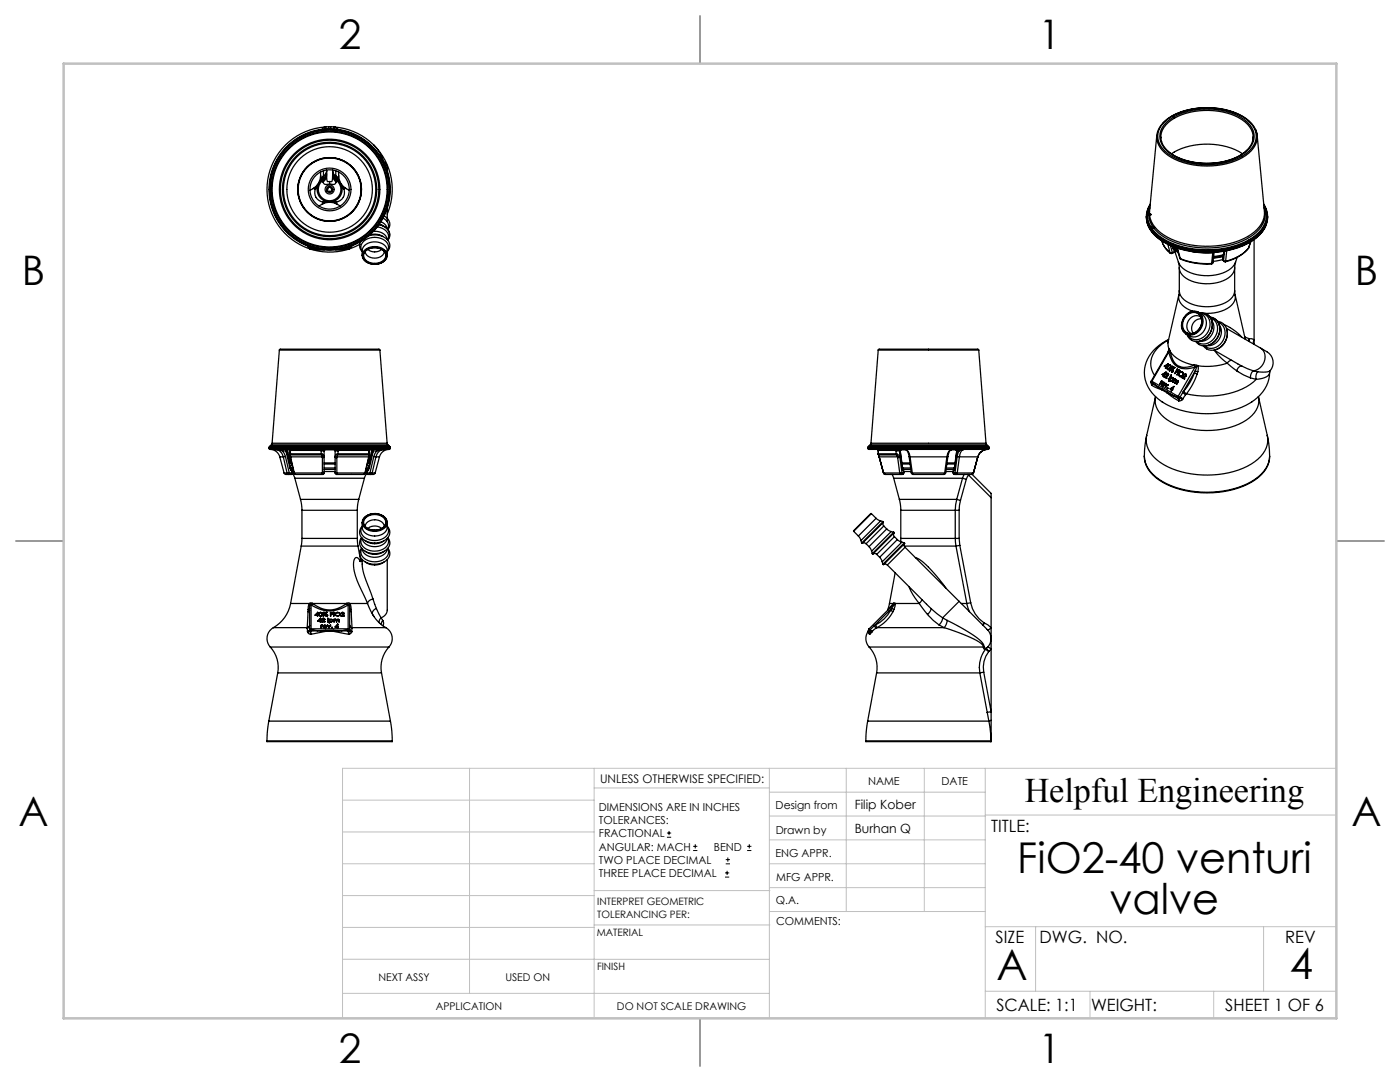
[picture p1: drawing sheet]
<svg xmlns="http://www.w3.org/2000/svg" width="279mm" height="216mm" viewBox="0 0 279 216" stroke-linecap="round" stroke-linejoin="round" font-family="sans-serif">
<g fill="none" stroke="#000" stroke-width=".2">
<path d="M133.1 167.1h.8M133.1 166.2h.8M133.5 165.8v.8M138.3 169.7h.9M138.3 168.9h.9M138.8 168.5v.8M144.7 175h.8M144.7 174.2h.8M144.8 172.4h.9M144.8 171.5h.9M145.1 173.8v.8M145.3 171.1v.8"/>
<path d="M149.1 169.7h.9M149.1 168.9h.9M149.5 168.5v.8"/>
</g>
<g fill="none" stroke="#000" stroke-width=".25">
<path d="M139.7 3.2v9.5M62.9 37.8a1.96 1.96 0 0 0 1.5 2.5M63.1 37.3l-1.2 .7M63.1 37.3l-.2 .5M63.4 37.1l-.3 .2M63.4 37.2l-.5 .6M64 34.3a3.3 3.3 0 0 1-1.5 3.3M64 35l.1 .7M64.1 35.7l-.1 .4M64.1 35.7l-.2 .5M64.3 35.3l-.3 .7M64.3 35.3l-.2 .4"/>
<path d="M64.3 35.8l.1 .2M64.3 35.8a2.5 2.5 0 0 0-.4 3.7 2.5 2.5 0 0 0 3.7 0 2.5 2.5 0 0 0-.4-3.7M64.4 36a2.25 2.25 0 0 0-.3 3.3 2.25 2.25 0 0 0 3.3 0 2.25 2.25 0 0 0-.2-3.3M64.4 36l.1 .3M64.5 36.3a1.02 1.02 0 0 0 1.3 .4M64.6 35.1l-.3 .7M64.6 34.1v1M64.6 35.1l-.3 .2M64.8 25.3a12.5 12.5 0 0 0-11.4 11 12.5 12.5 0 0 0 8.5 13.4M64.8 25.3l-.5 .5M65 25.3h.6M65 25.3l-.3 .4"/>
<path d="M65 25.3h-.2M65 25.3v.4M65.2 34.9a1.86 1.86 0 0 1-.7 1.4M65.2 34.9l.1 1.3h.5M65.2 34.5a1.87 1.87 0 0 1-.8 1.5M65.2 34.1a2 2 0 0 1-.9 1.7M65.2 34.1a1.27 1.27 0 0 1-.6 1M65.2 33.9v1M65.2 38.1h.1M65.3 38.1h1M65.3 38.1h.1M65.6 25.3h.4"/>
<path d="M65.6 25.3v.4M65.7 37.2h.1M65.8 36.2v.5M65.8 37.2l.5 .9M65.8 37.2l-.5 .9M65.8 37.2h.1M66 25.3h.6M66 25.3v.4M66.3 38.1h.1M66.4 34.9a1.86 1.86 0 0 0 .7 1.4M66.4 34.9l-.1 1.3h-.5M66.4 34.5a1.87 1.87 0 0 0 .8 1.5"/>
<path d="M66.4 34.1a2 2 0 0 0 .8 1.7M66.4 34.1a1.27 1.27 0 0 0 .6 1M66.4 33.9v1M66.6 25.3h.2M66.6 25.3l.2 .5M66.6 25.3v.4M66.8 25.3l.4 .2 .2 .3M66.8 25.4a12.5 12.5 0 0 1 7.8 3.6M67 35.1l.2 .7M67 34.1v1M67 35.1l.3 .2M67.1 36.3a1.02 1.02 0 0 1-1.3 .4"/>
<path d="M67.2 36l-.1 .3M67.2 35.8v.2M67.3 35.3l.2 .7M67.3 35.3l.2 .4M67.3 25.8h.1M67.5 35.7l.1 .4M67.5 35.7l.2 .5M67.6 35l-.1 .7M67.6 34.3a3.3 3.3 0 0 0 1.5 3.3M68.2 37l.3 .3M68.2 37.1l.3 .2M68.2 37.2l.5 .6"/>
<path d="M68.5 37.3l1.2 .7M68.5 37.3l.2 .5M68.7 37.8a1.96 1.96 0 0 1-1.5 2.5M74.6 29a12.5 12.5 0 0 1 2.7 13.7M74.6 29a7 7 0 0 1 1.9 3.2l.5 .4a1.8 1.8 0 0 1 .3 1.4M230.9 27l-1.5 15.2a5.1 5.1 0 0 0 2.8 4.7 17.6 17.6 0 0 0 17.5-.1 5.2 5.2 0 0 0 2.6-4.6l-1.4-15.2M230.9 27a4.7 4.7 0 0 0 2.9 4.4 15.5 15.5 0 0 0 14.8-.4 4.5 4.5 0 0 0 2.3-4M231.7 27.4a5.4 5.4 0 0 0 3.9 4.2 14.2 14.2 0 0 0 12.7-1.2 3.9 3.9 0 0 0 1.8-3M231.7 27.4a4.6 4.6 0 0 1 2.7-3.8 14.2 14.2 0 0 1 13.5 .3 4.4 4.4 0 0 1 2.2 3.5M231.7 27.4v.1M232.1 24.5l-.1 .1a4.2 4.2 0 0 0-1.1 2.4M232.1 24.5a11.5 11.5 0 0 1 8.2-3 12.1 12.1 0 0 1 9.5 3.2l.8 1.1 .3 1.2"/>
<path d="M232.4 24.3a13.5 13.5 0 0 1 10.5-2.7 10.5 10.5 0 0 1 7 3.3 3.9 3.9 0 0 1-1.3 5.8 14.9 14.9 0 0 1-15.5 0 3.9 3.9 0 0 1-.7-6.4zM232.8 24.4a12.9 12.9 0 0 1 10-2.5 10 10 0 0 1 6.7 3.1 3.7 3.7 0 0 1-1.2 5.5 14.2 14.2 0 0 1-14.8 0 3.7 3.7 0 0 1-.7-6.1zM248 30.7a14 14 0 0 0-14.2 0M250.1 27.4v.4M250.6 26l.3 1M61.4 49.1v.1M61.4 49.2l.4 .3M61.6 49.2l.2 .3M61.8 49.5l.3 .3M61.8 49.2v.3M61.8 49.5l.3 .2M61.8 49.5h.1"/>
<path d="M62.1 49.8h.6M62.1 49.7v.1M62.1 49.3v.4M62.1 49.8h.7M62.1 49.7h1.2M62.1 49.8h.1M62.2 49.8a12.5 12.5 0 0 0 7.1 0M63.2 49.8h1.6M63.8 49.8h-.4h.6h-1.2M64.3 40.8a3 3 0 0 1 3 0M64.3 40.7l-.6 .4M64.4 40.3h.4"/>
<path d="M64.8 40.3l-.5 .4M65.1 40.2l-.7 .1M65.2 40.2l-.4 .1M65.3 40.2l-.5 .1M66.3 40.3h.4M66.4 40.2l.3 .1M66.4 40.2h.1M66.5 40.2l.7 .1M66.7 40.3l.6 .4M67.2 40.3h-.5M67.3 40.7l.6 .4M67.6 49.8h1.2"/>
<path d="M67.8 46.8h.1M68.2 49.8h-.5M68.2 49.7h1.3M68.4 49.8h-1.5M69.5 49.7v.1M69.5 49.3v.4M69.5 49.8h-.7M69.5 49.8h.1M69.5 49.8h-.6M69.8 49.5l-.3 .3M69.8 49.5l-.3 .2M69.8 49.2v.3"/>
<path d="M69.8 49.4v.1M69.8 49.4h.1M69.9 49.2l-.1 .3M70 49.2l-.2 .3M70.2 49.2l-.4 .3M70.2 49.2l-.4 .2M70.2 49.1v.1M71.8 48.7l-2.1 1M72 48.2l-.2 .5v.6l.5 .9M72.3 51a2.55 2.55 0 0 0 3.5 1.6l1-.6 .4-.5 .1-.5M72.3 51a2.47 2.47 0 0 1 3.3-1.7 1.9 1.9 0 0 1 1.7 1.7M72.3 51a2.36 2.36 0 0 1 3.1-2.7 2.1 2.1 0 0 1 1.9 2.7"/>
<path d="M72.3 50.2a1.71 1.71 0 0 1 1.2-2.6 2.97 2.97 0 0 1 4 1.6l-.2 1M72.8 50.1a2.8 2.8 0 0 1 4.3 .6 2.02 2.02 0 0 1-2.3 2 2.14 2.14 0 0 1-2.4-1.7zM72.8 50.1a2.7 2.7 0 0 1 4.3 .6 1.72 1.72 0 0 1-1.9 1.9 2.26 2.26 0 0 1-2.7-1.6zM72.9 50.2a2.09 2.09 0 0 0 3.5 .7l.3-.7M73 50a2.49 2.49 0 0 1 4 .8 2.03 2.03 0 0 1-2.6 1.7 1.61 1.61 0 0 1-1.7-1.9zM73.4 49.8a2.15 2.15 0 0 0 2.8 0M73.6 47a3.3 3.3 0 0 1 4.2 1.7v.6l-.5 .9M73.8 46.9l1.2-.2 1.4 .5M74.5 46.1a2.4 2.4 0 0 1 2.8 1.7M75.3 45.3a2.02 2.02 0 0 1 2.1 2.6M75.6 44.8a2.18 2.18 0 0 1 2.1 2.7l-.3 .4M75.7 44.8a2 2 0 0 1 1.7 2.9l-.1 .1"/>
<path d="M75.7 44.7l.7 .4M76 44.3l.9 .6 .4 .8M76.4 43.5a1.69 1.69 0 0 1 1 2.3M76.7 43.1a1.75 1.75 0 0 1 .7 2.7M77.3 41.6v2.6M228.8 43.2a4.4 4.4 0 0 1 .8-2.5 4.6 4.6 0 0 0 1.1 6 16.2 16.2 0 0 0 12.1 3.2 13.4 13.4 0 0 0 9-4 4.3 4.3 0 0 0 .4-5.1 4.3 4.3 0 0 1 .8 2.4M228.8 43.2a5.2 5.2 0 0 0 2.5 4.4 18.2 18.2 0 0 0 14.6 2.1 9.5 9.5 0 0 0 6.8-4.9l.3-1.6M228.8 43.2a6.2 6.2 0 0 0 3.9 5.2 18.7 18.7 0 0 0 17.5-.7 5.6 5.6 0 0 0 2.8-4.5M229 44.5a7.7 7.7 0 0 0 5 4.7 18.9 18.9 0 0 0 15.9-1.1 7 7 0 0 0 2.7-3M229.3 42.6v.2M229.3 42.8h.3M229.3 42.8v.1"/>
<path d="M229.5 41.4a4.8 4.8 0 0 0 2.3 5.5 17.7 17.7 0 0 0 17.7 .4 5.4 5.4 0 0 0 3-5.1l-.2-.8M229.5 40.9a4.5 4.5 0 0 0 1.3 5.7 16 16 0 0 0 11.9 3.2 13.3 13.3 0 0 0 9-4 4.3 4.3 0 0 0 .5-4.9M229.6 42.6v.2M229.6 42.8l.2 .1M229.7 45.3v.1M229.7 45.4l.5 .1M229.7 45.2v.2M230.2 45.3v.2M230.5 45.3l-.3 .2M231.9 48.1l.5 1.1 1.1 1.2M232.1 48.7l.5 .8 .9 1M233.1 48.7l.4 1.7"/>
<path d="M233.5 50.4l.1 .1M233.6 50.5h.4M233.6 49l.4 1.4M234 50.4h.1M234 50.4h-.5M234 49.2l.1 .4M234 50.4v.1M234.1 49.6l.2 .3M234.1 49.2l.1 .3M234.2 49.4l-.1 .2M234.2 49.5l.8 .5M234.2 49.5l.1 .4"/>
<path d="M234.2 49.5h.1M234.3 49.9l.2 .1M234.3 49.3l.7 .5M234.3 50.3l-.3 .2M234.4 50.2l-.1 .1M234.4 50.2l-.4 .2M234.5 49.6v.4M234.5 49.6h.1M234.5 50.2l.7 2.1M234.5 50.1l-.1 .1M234.5 50v.1M234.6 50l-.3 .3"/>
<path d="M234.6 50l-.1 .1M234.6 49.9l.5 .6M234.6 49.8v.2M234.7 49.9l.3 .1M234.9 49.5l.5 2M235 49.5l.6 2.1M235.2 52.3l.2 1.1M235.2 52.3a5.1 5.1 0 0 0 4.5 2.6 7.8 7.8 0 0 0 6.3-1.7l.6-.9M235.3 58.8l-2.2 9.4 .1 1 .1 .5M235.3 58.8a2.88 2.88 0 0 0 2.1 3.1l.6 .2M235.4 58l-.1 .8M235.4 53.4a3.2 3.2 0 0 0 2.4 2.7 8.2 8.2 0 0 0 7.8-1 2.3 2.3 0 0 0 .8-1.7"/>
<path d="M235.4 58a3.2 3.2 0 0 0 2.4 2.7 8.2 8.2 0 0 0 7.8-1 2.3 2.3 0 0 0 .8-1.7M235.4 53.4v4.6M235.4 51.5l.2 .2M235.4 51.5l.2 .1M235.6 51.6a14.4 14.4 0 0 0 6.2 1M235.6 51.6v.1M235.6 51.7a14.1 14.1 0 0 0 6.2 1M238 50.2l2.2 .3 1.8-.1M241.8 52.6v.1M242 50.5l.3-.2-.2 2.1M242 50.5l-.2 2.1M242 50.4v.1"/>
<path d="M242.1 52.4l-.3 .3M242.1 52.4l-.3 .2M242.2 50.4h-.2M244 51.4v.1M244 51.5h.1M244 51.5v.3M244 51.4h.1M244 51.5v.2M244 51.7v.1M244 51.7l.2 .3M244 51.8l-1.9 .4M244 51.8l.2 .3"/>
<path d="M244.1 51.4h-.1M244.1 51.2l-1.9 .3M244.1 51.1l-.1 .3M244.1 51.1v.3M244.1 51.1l-1.9 .3M244.1 51.1h.1M244.2 52v.1M244.2 50.8l-2 .4M244.2 52.1l.3 .1M244.2 52h.1M244.2 52l.4 .1M244.3 50.1l-.2 1"/>
<path d="M244.4 50.1l-.2 1.9M244.6 52.1l-.1 .1M244.8 50l-.2 2.1M246.4 53.4v4.6M246.4 58l.1 .8M246.5 58.8a2.86 2.86 0 0 1-2.1 3.1l-2 .5-1.8 .1M246.5 58.8l2 8.9M246.6 52.3l-.2 1.1M246.9 51.3l-.3 1M249.1 49.6a8.5 8.5 0 0 1-4.6 2.6M249.1 49.6h.1M249.2 49.5a8.4 8.4 0 0 1-4.6 2.6"/>
<path d="M249.2 49.5l-.1 .1M249.2 49.5h.1M249.6 48.3l-.4 1.2M250.3 47.8v20.9M55.8 69.9l.2-.2h19.6l.2 .2M55.8 69.9h20M55.8 69.9l-1.5 18.5M75.8 69.9l1.5 18.5M175.3 69.9l.2-.2h19.6l.2 .2M175.3 69.9h20M175.3 69.9l-1.5 18.5M195.3 69.9l1.5 18.5"/>
<path d="M229.7 76.1l.1 .2M229.7 76.1l.1 .3M229.7 76.3l.2 .6M229.8 76l.1 .1M229.8 76l-.1 .1M229.8 76.4v.1M229.8 76.3v.2M229.8 76.3l.9 .7M229.8 76.5l.1 .4M229.8 76.5l.9 .5M229.9 76.1l-.1 .2M229.9 76.1l5.2 3"/>
<path d="M229.9 76.9l1.9 .9M230.7 77l1.2 .6M230.7 77l1.1 .8M231.8 76.1v-.1l-.4 .6 .5-.4M231.8 76.1l.2 .1M231.8 76.1l.1 .1M231.8 76.2h.1M231.8 77.8l1.1 .6M231.9 77.6l-.1 .2M231.9 77.6l1.1 .6M231.9 76.5a.27 .27 0 0 0 0 .4 .27 .27 0 0 0 .4 0h-.3M231.9 76.2h.1"/>
<path d="M231.9 76.8l.2 .2M232 76.2h.1M232 76.5v-.1a.26 .26 0 0 1 .4 0 .26 .26 0 0 1 .1 .3zM232 76.9l.2 .1M232 76.1l-.1 .1M232 76.5h-.1M232.1 76.3h.3l.1 .3M232.1 76.3l-.2 .2M232.1 76.3h.3M232.1 74.7l-.1 .1M232.2 74.9v.3l.1-.2M232.3 76.4l.2 .1"/>
<path d="M232.4 74.9l.3-.6-.8 .4 .4 .3M232.5 76.6l-.1 .2-.4-.3v.4M232.5 74.5l-.4 .2 .3 .2-.1 .1M232.5 74.5l-.2 .3M232.5 74.5h.1M232.5 73l.4 .2-.1 .1M232.6 77.3h.1M232.6 73.1h-.1M232.6 74.4l-.1 .1M232.7 77.1l.5-.3-.6 .5M232.7 77.1v-.6l-.1 .8M232.7 77.1v.1"/>
<path d="M232.7 73.3l-.1 .2 .2-.2M232.7 73.3h.1M232.8 75l-.5 .2 .5 .3-.3-.3M232.8 75l.1 .1M232.9 78.4l2.3 1.6M232.9 78.4l1.2 .5M232.9 77.4l.2 .1M232.9 77.4l.1 .1M233 78.2l-.1 .2M233 78.2l1.1 .7M233 73.6l.1 .2M233 72.8l-.3 .4"/>
<path d="M233 73.1l-.1 .4 .1 .2h.3l.2-.3M233 73.1l.3-.2 .2-.1 .1 .3-.1 .3M233 73.1l.1 .1M233 77.5h.1M233.1 74.6l-.3 .1a.24 .24 0 0 1 .3-.2 .24 .24 0 0 1 .1 .4M233.1 74.6v.3M233.1 74.6l.1 .1M233.1 73.6l.1 .1M233.1 72.8l-.6 .2M233.1 74.5l-.1 .1M233.1 77.5h-.1M233.1 73.2v.4"/>
<path d="M233.1 74.9l-.3 .1M233.1 74.9h.1M233.1 72.6l-.7 .5 .3 .2M233.1 72.6h.1M233.1 72.6l-.3 .6M233.2 68l-.2 .4M233.2 74.9l-.8 .4M233.2 67.8a5.9 5.9 0 0 0-3.5 4.8 4.2 4.2 0 0 0 .7 2.3M233.2 67.7a7.5 7.5 0 0 0-4.8 7.4 7.4 7.4 0 0 0 3.7 5.2M233.2 70l-3.4 6M233.3 70.2v.1M233.3 70.2l-3.4 5.9"/>
<path d="M233.3 70v.2M233.3 70h-.1M233.3 70.3a3.5 3.5 0 0 0 3.9 3.2l1.2-.2M233.3 73.6h-.2M233.3 73.6h.1M233.3 69.7l-.2 .6M233.3 69.7l.2 .3M233.3 69.7v.3M233.3 69.7h.1M233.4 73.4l-.1 .2M233.4 73.4h.1M233.5 72.9l-.4 .3"/>
<path d="M233.5 72.9l-.1 .5M233.5 72.9l.1 .1M233.5 70l-.2 .2M233.5 70v.1M233.5 70.1a7.2 7.2 0 0 0 4.8 2.8M233.5 70.1l-.2 .2M233.5 70.1a3.3 3.3 0 0 0 2.4 3.2l1.1-.1 1.3-.3M233.5 75.8a.31 .31 0 0 0 .3 .3 .31 .31 0 0 0 .3-.3M233.5 75.8l.3 .3M233.6 75.7v.1M233.6 72.9h-.2M233.7 77.6l.3 .3-.5-.3 .8-.5-.3 .6"/>
<path d="M233.7 74.8l-.4 1zM233.7 75.9l.2 .1M233.7 73.2a.19 .19 0 0 0 .1 .3 .19 .19 0 0 0 .2-.1M233.7 73.2h.1M233.8 75.4a.31 .31 0 0 1 .3 .1 .31 .31 0 0 1 0 .3M233.8 75.4h.3M233.8 75.4v-.2l-.5 .9 .2-.3M233.8 73.4v.1M233.8 73.2v.2M233.8 75.4v.1M233.8 73.4l.1 .1M233.8 73.9a.19 .19 0 0 1 .3-.1 .19 .19 0 0 1 0 .3"/>
<path d="M233.8 73.9v.1a.19 .19 0 0 0 .1 .2 .19 .19 0 0 0 .2-.1M233.8 73.9l.1 .1M233.8 77.8l-.1 .2 .2-.2M233.9 74.1v.1M233.9 74v.1M233.9 74.1l.1 .1M234 73.2v.2M234 73.2h-.2M234 73.2l.1 .1M234 73.4h-.2M234 73.4h.1M234 75.4l.2 .2"/>
<path d="M234 75.4l.1 .4M234 75.4a.29 .29 0 0 0-.4 .2 .29 .29 0 0 0 .1 .3M234 73.1l-.1 .1M234.1 73.1l-.4 .1M234.1 73.1l.1 .1M234.1 73.2v.1M234.1 73.9v.2M234.1 73.9l-.2 .1M234.1 73.9l.1 .1M234.1 75.8l-.4 .1M234.1 75.8h.1M234.1 74.1h-.2"/>
<path d="M234.1 74.1h.1M234.1 73.3l-.1 .1M234.1 73.3l.2 .1M234.1 78.9l.9 .4M234.1 78.9l1 .6M234.2 73.9h-.2M234.2 73.2l.2 .1M234.2 73.2l.3 .2M234.2 77.3l-.3 .4M234.2 77.3l-.6 .3M234.3 73.4h.1M234.4 73.3l-1 .7 .9-.6"/>
<path d="M234.4 75.8v-.2l-.3 .6 .3-.4h.2M234.4 75.8h.1M234.5 75.8h-.1M234.6 75.7l.2 .3M234.6 75.7l-.2 .1M234.6 75.7l.1 .1M234.6 76.1l.1 .1M234.6 75.8v.3M234.6 75.8l.1 .1M234.7 75.8h-.1M234.7 75.8h.1M234.7 75.9h.1"/>
<path d="M234.8 76h.3l-.1 .3M234.8 76h.1M234.8 74l.2 .3-.3-.2M234.8 74.1v.1M234.9 73.8l.4 .1-.4-.2-.5 .8 .3-.4M235 76.3l-.2 .3 .2-.3M235 76.3h.1M235 76l-.3 .1-.2 .4 .1-.4M235 76v.3M235 76l.1 .1M235 76h.1M235 73.7l-.2 .3"/>
<path d="M235 79.3l.4 .1M235 79.3l.1 .2M235.1 79.5l.1 .5M235.1 79.1l.4 .2M235.1 79.1l-.1 .2M235.2 74.1l-.3 .7zM235.3 74.5a.44 .44 0 0 1 .6-.3 .44 .44 0 0 1 .2 .7M235.3 74.5a.44 .44 0 0 0 .1 .6 .44 .44 0 0 0 .7-.2M235.3 74.5h.1M235.3 73.9l.1 .1M235.3 74.9l.2 .3M235.4 74.5l-.1 .3 .2 .2"/>
<path d="M235.4 79.4l.5 .3M235.4 79.4l-.2 .6M235.4 79.4l-.3 .1M235.4 74h.1M235.4 79.4l.6 .2M235.4 79.4h.1M235.5 79.3l.6 .3M235.5 79.3l-.1 .1M235.5 75l.3 .1M235.8 64.8a2 2 0 0 0 .9 1.8M235.9 74.3l.2 .2-.1 .3M235.9 74.3h-.3l-.2 .2"/>
<path d="M235.9 74.3l.2 .2M235.9 79.7l-.3 .3h-.4M236 74.8l-.2 .3-.3-.1M236 74.8l.1 .1M236 74.3h-.3M236 79.6l-.1 .1M236.1 78.3l.5 .5M236.1 78.3l-.6 1M236.1 79.6h-.1M236.2 78.1l.6 .5M236.2 78.1l-.1 .2M236.4 75.2l-.5 .2 .5 .2-.3-.2h.1"/>
<path d="M236.4 75.2h.1M236.6 74.7l.1 .3M236.6 74.7l.2 .1M236.6 78.8l-.5 .8M236.6 74.7h-.1M236.7 75l-.3 .2M236.7 75h.1M236.7 74.6v.4M236.7 74.6l-.4 .2 .3-.1M236.7 75l-.7 .4M236.8 62.8a1.85 1.85 0 0 1 2.3-.4 1.85 1.85 0 0 1 .8 2.2 2.2 2.2 0 0 1-1.4 1.9 2.2 2.2 0 0 1-2.4-.5 2.55 2.55 0 0 1 .7-3.2zM236.8 78.6l-.2 .2"/>
<path d="M236.8 63a1.77 1.77 0 0 1 2.4-.3 1.77 1.77 0 0 1 .4 2.5 1.91 1.91 0 0 1-3.3 .6 2.38 2.38 0 0 1 .5-2.8zM236.8 62.8a1.79 1.79 0 0 1 2.2-.4 1.79 1.79 0 0 1 .8 2.2 2.12 2.12 0 0 1-1.3 1.8 2.12 2.12 0 0 1-2.3-.4 2.46 2.46 0 0 1 .6-3.2zM238.3 72.9l.1 .4M238.4 74.5a12.2 12.2 0 0 1-2.2 3.6M238.4 74.5l.5 .1M238.4 72.9l.3-.1 .3 .2M238.4 72.9l.1 .4M238.4 72.9h-.1M238.5 73.3l-3.4 5.8M238.5 73.3h-.1M238.5 74.1l.5 .1M238.5 74.1l-2.4 4.2"/>
<path d="M238.5 74.1l-.1 .4M238.8 73.2l-.3 .1M238.8 73.2h.1M238.8 73.2l-.3 .9M238.9 74.6l-.9 2.1-1.2 1.9M239 73l-.2 .2M239 73h.1M239 73l.2 .6-.2 .6M239 74.2l-.1 .4M239.2 62.3a1.94 1.94 0 0 0-2 .1M239.2 62.3a2.61 2.61 0 0 1 .8 2.7 2.61 2.61 0 0 1-2.1 1.8l-1.2-.2M239.2 62.3a2.55 2.55 0 0 1 1.6 2.5 2.55 2.55 0 0 1-1.8 2.3 2.18 2.18 0 0 1-2.3-.5"/>
<path d="M239.3 62.4a2.28 2.28 0 0 1 2.6 3 3 3 0 0 1-4.1 2.5l-.6-.6-.3-.5M239.5 62.5a2.19 2.19 0 0 1 1.8 3.2 2.62 2.62 0 0 1-3.8 1.7l-.5-.6M239.7 63.3a1.87 1.87 0 0 0-2 .1 1.87 1.87 0 0 0-.8 1.8 1.43 1.43 0 0 0 .9 1.4M239.8 63.6a1.82 1.82 0 0 0-1.7 1 1.82 1.82 0 0 0 .1 1.9M240.7 62.7a2.94 2.94 0 0 1-.2 4.9 2.63 2.63 0 0 1-1.8 .5M241.5 63.2a2.43 2.43 0 0 1 1.7 3.6 2.83 2.83 0 0 1-4.2 1.7l-.4-.4M241.6 63.4a2.38 2.38 0 0 1 1 3.6 2.45 2.45 0 0 1-3.7 1.1M241.8 64a2.71 2.71 0 0 1-2.3 4.1M242.2 63.5a2.94 2.94 0 0 1-.2 5 2.64 2.64 0 0 1-1.8 .5M242.3 69.9l4.7 2.7M242.4 69.9l1.1 1.3 1.4 1.3M243 64.1a2.43 2.43 0 0 1 1.7 3.5 2.83 2.83 0 0 1-4.2 1.8l-.4-.4"/>
<path d="M243.1 64.3a2.38 2.38 0 0 1 1 3.6 2.45 2.45 0 0 1-3.7 1.1M243.3 64.8a2.71 2.71 0 0 1-2.3 4.2M244.2 64.7l1.8 1 1.8 1.6M244.8 65.5l6.8 4M244.8 65.7a3.4 3.4 0 0 1-2.3 4.1M244.9 72.5a12.8 12.8 0 0 1-5.9 .5M244.9 72.5l1.9 1.5M245.8 71.9l-.5 .1-.4 .5M246.8 74l1.4 .8 1.4 .6M247 72.6l.8 .4M247.8 73l2.3 1M247.8 73a1.12 1.12 0 0 0-1 1"/>
<path d="M248.4 67.2l.9 .4M249.3 67.6l-.1 .5M249.3 67.6h.1M249.3 67.6h.5l.5 .2-.2 .4 .2 .5M249.3 67.6v.6M249.6 75.4l1.1 .3M250.1 74a1.6 1.6 0 0 0-.5 1.4M250.1 74l.9 .2M250.3 68.7h.1M250.7 75.7a14.8 14.8 0 0 1-11.9 3.2l-2-.3M251 74.2a1.59 1.59 0 0 0-.3 1.5M251.6 69.5l.7 .4a2.64 2.64 0 0 1 1.2 4.1"/>
<path d="M251.6 69.5a2.61 2.61 0 0 1 .7 2.7 2.61 2.61 0 0 1-2.2 1.8M253.4 74.3a1.62 1.62 0 0 1-1.7 1.3l-1 .1M253.4 74.3a7.7 7.7 0 0 1-4.8 6.6 18.4 18.4 0 0 1-16.6-.6M253.5 73.9a3.8 3.8 0 0 1-2.5 .3M253.5 74l-.1 .3M53.7 89.5l.2 .2M53.7 89.5h24.2M53.7 89.3h24.2M53.7 89.3v.2M53.8 89.1l-.1 .2M53.8 89.1h24M53.9 89.7h14"/>
<path d="M53.9 89l-.1 .1M53.9 89h23.8M53.9 89.7a2 2 0 0 1 1.9 1.5M54.2 88.8h23.2M54.2 88.8l-.3 .2M54.3 88.4l-.1 .4M54.3 88.4h23M54.9 89.7h.2zM55 89.7l1.4 .3M55.1 89.7a1.79 1.79 0 0 1 1.4 1.5M55.8 91.2h.7M55.8 91.2l.9 3.2"/>
<path d="M56.4 90l.6 1.1M56.4 90h.7M56.5 89.7l-.1 .3M56.5 91.2l.8 3.2M56.7 94.4l.3 .3h.6M56.7 94.4h.6M57 91.1l-.5 .1M57 91.1l.7 3.2M57.1 90v.1M57.1 90.1l.8 3.3M57.2 90v.1M57.2 89.9h.2"/>
<path d="M57.2 90l.2-.3-.3 .3M57.2 90h-.1M57.2 90.1l.8 3.2M57.2 90.1h-.1M57.2 90.1l.2 .1M57.3 94.4l.3 .3M57.6 89.7l.4 .2M57.6 94.7h.5M57.7 94.3l.1 .1M57.7 94.3l-.4 .1M57.8 89.8h-.5l.7 2.6M57.8 94.4l-.2 .3"/>
<path d="M57.8 94.4h.5M57.8 89.7l.2 .2M57.8 89.8v.2M57.8 90h.2M57.8 90v.7M57.8 90.7l.1 .4M57.8 90.7h.1M57.9 90.6v.2M57.9 90.6l-.1 .1M57.9 93.4l.2 .5M57.9 91.1l.1 .1M57.9 91.1l.1 .2"/>
<path d="M57.9 90.8h6.3M57.9 90.8l.1 .4M58 91.3h.1M58 91.3l.7 3.1M58 89.9h6.1M58 89.9v.1M58 90.5l-.1 .3M58 90.5h6.1M58 90.5l-.1 .1M58 90v.5M58 91.2h6.3M58 91.2v.1"/>
<path d="M58 93.4h.4M58 93.3l.2 .4M58 93.3l-.1 .1M58 92.4l.2 .2M58 92.4h.2M58.1 93.9l.2 .2M58.1 94.7h.1M58.2 93.7h.3M58.2 93.7l.2 .3M58.2 93.7l-.1 .2M58.3 94.6l-.2 .1M58.3 94.4l-.2 .3"/>
<path d="M58.3 92.7l-.4 .4M58.3 94.3v.1M58.3 94.3h.2M58.3 94.1v.2M58.4 94.5l.4 .9M58.4 94l-.1 .1M58.4 94l.1 .1M58.5 94.1h.1M58.5 94.3l-.1 .2-.3 .2M58.5 94.1h-.2M58.5 94.1v.2M58.7 94.4l.3 .3"/>
<path d="M58.7 94.4h.1M58.7 94.4h5.6M58.8 95.4h13.9M58.8 95.4l1.2 4.2M59 94.7h5.4M60 99.6l.3 2.2M60 99.6h11.6M64.1 89.7v.2M64.1 90h.6M64.1 90.5l.1 .3M64.1 90.5l.2 .1M64.1 90v.5"/>
<path d="M64.1 89.9l.9-.2-.3 .3M64.1 89.9v.1M64.2 90.8l.1 .4M64.3 90.6l-.1 .2M64.3 90.6l.4 .5M64.3 91.2v.1M64.3 94.4l.1 .3M64.3 91.3v3.1M64.7 91.1l-.4 .1M64.7 91.1v.2h-.4M64.7 92.6h2.2M64.7 94.3l-.4 .1"/>
<path d="M64.7 94.3l-.1 .2-.2 .2M64.7 92.4h2.2M64.7 93.4h2.2M64.7 93.7h2.2M64.7 94.1h2.2M64.7 90v4.3M64.8 89.8h2M66.9 90h.6M66.9 94.3l.3 .1M66.9 94.3v.2l.3 .2M66.9 90v4.3M66.9 91.1l.3 .1"/>
<path d="M66.9 91.1v.2h.3M67.2 91.3v3.1M67.2 94.4h5.6M67.2 94.4v.3M67.2 91.2h6.4M67.2 91.2v.1M67.2 90.6l.2 .2M67.2 90.6l-.3 .5M67.4 90.8h6.2M67.4 90.8l-.2 .4M67.5 89.9l-.9-.2 .3 .3M67.5 89.9h6.1"/>
<path d="M67.5 89.9v.1M67.5 90.5l-.1 .3M67.5 90.5h6.1M67.5 90.5l-.3 .1M67.5 90v.5M67.5 89.7v.2M67.9 89.7h.1M68 89.7h9.7M68 89.7h.1M68 89.7h-.1M71.6 99.6l-.3 2.2M72.6 94.7h-5.4"/>
<path d="M72.7 95.4l-1.1 4.2M72.8 94.4l-.2 .3M72.9 94.4l-.3 .3M72.9 94.4h-.1M73 94.1h.1M73.1 94.3l.1 .2 .2 .2M73.1 94.3h.1M73.1 94.1v.2M73.1 94.1h.1M73.1 93.7h.3M73.1 94v.1M73.1 94l.1 .1"/>
<path d="M73.1 94.5l-.4 .9M73.2 93.4h.4M73.2 94.3l.1 .1M73.2 94.1v.2M73.3 92.7l.3 .4M73.3 94.4l.1 .3M73.3 94.4h.5M73.3 94.6l.2 .1M73.4 93.7l-.3 .3M73.4 93.7l.1 .2M73.4 92.4h.1M73.4 94.7h.1"/>
<path d="M73.5 93.9l-.3 .2M73.5 94.7h.4M73.5 92.4l-.2 .2M73.5 91.3l-.7 3.1M73.6 93.3l-.2 .4M73.6 93.3l.1 .1M73.6 91.2l-.1 .1M73.6 90.5v.3M73.6 90.5l.1 .1M73.6 90h.1M73.6 90v.5M73.6 89.9v.1"/>
<path d="M73.6 91.3h-.1M73.6 91.3l-.7 3.1M73.6 90.8v.4M73.7 91.1l-.1 .1M73.7 91.1l-.1 .2M73.7 93.4l-.2 .5M73.7 90.6l-.1 .2M73.7 90.6v.1M73.7 90.7h.1M73.7 90.7v.4M73.7 90v.7M73.7 89.8v.2"/>
<path d="M73.8 89.7l-.2 .2M73.8 94.4l.1 .3M73.8 89.8h.4l-.7 2.6M73.9 94.3l-.1 .1M73.9 94.3l.4 .1M73.9 89.7l-.3 .2M74.1 89.7l.2 .3M74.2 89.7l.3 .3M74.3 94.4l-.4 .3M74.3 94.4h.6M74.3 90.1l-.7 3.2M74.3 90.1h.2"/>
<path d="M74.3 90.1l-.2 .1M74.3 90v.1M74.3 90h.2M74.3 89.9h-.1M74.4 90l-.1 .1M74.5 90.1l-.8 3.3M74.5 90h.7M74.5 90v.1M74.6 91.1l.4 .1M74.6 91.1l-.7 3.2M74.9 94.4l-.3 .3h-.7M75 91.2h.7"/>
<path d="M75 91.2l-.7 3.2M75 89.7l.2 .3M75.2 90l-.6 1.1M75.7 91.2l-.8 3.2M76.4 89.7h.3zM76.4 89.7a1.82 1.82 0 0 0-1.4 1.5M76.6 89.7l-1.4 .3M77.3 88.4l.1 .4M77.4 88.8l.3 .2M77.7 89.7a2 2 0 0 0-2 1.5M77.7 89l.1 .1M77.8 89.1l.1 .2"/>
<path d="M77.9 89.5l-.2 .2M77.9 89.3v.2M173.2 89.5l.2 .2M173.2 89.5h24.2M173.2 89.3h24.2M173.2 89.3v.2M173.3 89.1l-.1 .2M173.3 89.1h24M173.4 89l-.1 .1M173.4 89h23.8M173.4 89.7h.2M173.6 89.7h.1"/>
<path d="M173.7 88.8h23.2M173.7 88.8l-.3 .2M173.8 88.4l-.1 .4M173.8 88.4h23M175.1 89.7l.2 .2zM175.2 89.7l.1 .2M175.3 90.6v.2M175.3 90h.1M175.3 89.9v.1M175.3 89.9h3.5M175.3 89.9h.1M175.3 90.5v.3"/>
<path d="M175.3 90.5h3.5M175.3 90v.6M175.3 90.5v.1M175.3 90.8l.2 .4M175.3 90.8h3.6M175.5 91.2h.1M175.5 91.2l.8 3.2M175.5 91.2h3.6M175.5 91.3h.1M175.5 91.3l.8 3.1M176.3 94.4l.3 .3M176.3 94.4h3.3"/>
<path d="M176.3 94.4l.4 .3h3.1M176.3 94.4h.1M176.4 89.7h.1M178 94.7l.4 .7M178.4 95.4h13.7M178.4 95.4l1.1 4.2M178.7 89.7l.1 .2M178.8 90h.8M178.8 90.5l.2 .1M178.8 90.5l.1 .3M178.8 90v.5M178.8 89.9v.1"/>
<path d="M178.9 90.8l.2 .4M179 90.6l.5 .5M179 90.6l-.1 .2M179.1 91.2v.1M179.1 91.3l.5 3.1M179.5 99.6l.3 2.2M179.5 99.6h11.4M179.5 91.1l-.4 .1M179.5 91.1l.1 .1M179.6 94.4l.2 .3M179.6 91.2l-.5 .1M179.6 90h.1"/>
<path d="M179.6 90v1.2M179.6 91.2l.4 3.1M179.6 90v.1M179.6 90.1l.5 3.3M179.7 90l.3-.3-.4 .3M179.7 90v.1M179.7 90h-.1M179.7 90.1h-.1M179.7 90.1l.4 3.3M179.8 89.7h.1M179.8 89.7l-1 .2M179.8 89.7l-.2 .3"/>
<path d="M179.8 89.8h1M180 92.4h1.6M180 94.3l-.4 .1M180 94.3l.1 .1M180 92.6h1.6M180.1 94.4l-.3 .3M180.1 94.4h.2M180.1 93.4l.1 .5M180.1 93.4h.1M180.1 93.4l.1 .4M180.1 93.4h1.6M180.2 93.7h1.6"/>
<path d="M180.2 93.9l.2 .2M180.2 93.8l.2 .2M180.2 93.8v.1M180.3 94.4l-.1 .3h-.4M180.4 94.3l-.1 .1M180.4 94.3h.1M180.4 94.1v.2M180.4 94v.1zM180.4 94.3l-.3 .4M180.6 89.7h.2M180.8 89.7l.5 .5 .3 1M180.8 89.7l.4 .5 .2 .9"/>
<path d="M181.4 91.1l.2 .1M181.4 91.1l.5 3.2M181.6 91.2h7.4M181.6 91.2l.5 3.2M181.8 94.1h-1.4v.2M181.9 94.3l.3 .4M181.9 94.3l.2 .1M182.1 94.4h6.4M182.1 94.4l.1 .3M182.2 94.7h6.2M188.5 94.4l-.1 .3M188.7 94.3l-.3 .4"/>
<path d="M188.7 94.3l-.2 .1M188.8 94.1h1.4v.2M188.8 93.7h1.6M188.9 93.4h1.6M189 91.2l-.5 3.2M189 92.6h1.6M189 92.4h1.6M189.2 91.1l-.2 .1M189.2 91.1l-.5 3.2M189.7 89.8l.1-.1a1.98 1.98 0 0 0-.6 1.4M189.8 89.8h1M189.9 89.7a1.22 1.22 0 0 0-.8 .9l-.1 .6"/>
<path d="M190.2 94.3l.3 .4M190.2 94.3h.1M190.2 94v.1M190.2 94.3l.1 .1M190.2 94.1v.2M190.3 94.4l.1 .3h.4M190.3 94.4h.2M190.4 93.8l-.2 .2M190.4 93.8v.1M190.4 93.9l-.2 .2M190.5 93.4l-.1 .4M190.5 93.4h.1"/>
<path d="M190.5 93.4l-.1 .5M190.5 94.4l.3 .3M190.6 89.7l.4 .3M190.6 94.3l-.1 .1M190.6 94.3l.4 .1M190.6 89.7l.3 .3M190.9 90.1l-.4 3.3M190.9 90.1h.1M190.9 90v.1M191 90h.1M190.9 99.6l-.3 2.2M190.9 99.6l.8 .3"/>
<path d="M191 90h.4M191 90l-.1 .1M191 91.1l.5 .1M191 91.1l-.4 3.2M191 94.4h3.3M191 94.4l-.2 .3M191.1 89.7l.3 .3M191.4 90l1-.3-.6 .4-.3 1.1M191.4 90l-.4 1.1M191.5 91.2h3.6M191.5 91.2l-.5 3.2M191.7 99.9l-.3 1.9"/>
<path d="M192.1 95.4l.7 .2M192.1 95.4l-1.2 4.2M192.3 89.7h.1M192.4 94.7l-.3 .7M192.8 95.6l-1.1 4.3M193.2 94.7l.1 .1M193.3 94.8l-.5 .8M193.3 94.8l4.5 4.5M193.3 94.7h.1M193.3 94.7v.1M193.4 94.7h-.1M194 94.7h-3.2"/>
<path d="M194 94.7l3.8 3.8v.8M194.3 94.4h.1M194.3 94.4l-.3 .3M194.3 94.4l-.4 .3M195.1 91.2h.1M195.1 91.2l-.8 3.2M195.8 90.1l-.7 1.1M195.8 90.1l-.4 .5-.3 .6M196.8 89.7l-1 .4M196.8 88.4l.1 .4M196.9 88.8l.3 .2M197.1 89.7l-.7 .1-.6 .3"/>
<path d="M197.2 89l.1 .1M197.3 89.1l.1 .2M197.4 89.5l-.2 .2h-23.6M197.4 89.3v.2M197.8 99.3v48.7M228.4 91a6.1 6.1 0 0 0 3.6 5.2 19.3 19.3 0 0 0 18.5-.4 5.8 5.8 0 0 0 2.9-4.8M228.8 86.9l1.8-7.8a4.3 4.3 0 0 0 2.3 4.6 15.8 15.8 0 0 0 15.8 .1 4.6 4.6 0 0 0 2.4-4.6l1.8 7.7M228.8 86.9a5.2 5.2 0 0 0 2.8 5.4 18.4 18.4 0 0 0 18.8-.2 5.2 5.2 0 0 0 2.5-5.2M228.9 86.9l-.4 1.7-.1 2.4M231.8 80.1l.2 .2M252.9 86.9l.3 1.5 .2 2.6M253.4 91a6.1 6.1 0 0 1-3.6 5.1 19.3 19.3 0 0 1-18.5-.5 5.8 5.8 0 0 1-2.9-4.6"/>
<path d="M3.2 107.9h9.5M60.1 109h11.3M60.1 109l-2.1 11.4M60.3 107.4l-.2 1.6M60.3 101.8h11M60.3 107.4h11M60.3 101.8v5.6M71.3 107.4l.1 1.6M71.3 101.8v5.6M71.4 109l.6 3M71.9 112a.71 .71 0 0 0-1.1-.6 4.4 4.4 0 0 0 .1 3.5l2.4 5.5M72.2 107.3a1.77 1.77 0 0 0 .8 2.8 3.6 3.6 0 0 0 4.7-1.1l.1-1-.4-.7"/>
<path d="M72.2 109.4a1.77 1.77 0 0 0 .8 2.8 3.6 3.6 0 0 0 4.7-1.1l.1-1-.4-.7M72.2 107.3a1.87 1.87 0 0 0 1.7 2.6 2.9 2.9 0 0 0 3.6-1.7l-.1-.9M72.2 109.4a1.87 1.87 0 0 0 1.7 2.6 2.9 2.9 0 0 0 3.6-1.7l-.1-.9M72.3 112h-.5M72.3 105a1.77 1.77 0 0 0 .7 2.9 3.6 3.6 0 0 0 4.7-1l.1-1-.5-.9M72.3 104.3a2.3 2.3 0 0 0 2.9 2.6 2.12 2.12 0 0 0 2.1-2.6M72.3 105.1a1.71 1.71 0 0 0 1.2 2.5 2.97 2.97 0 0 0 4-1.5l-.2-1M72.3 111.7a11 11 0 0 0 1.4 5.7l.7 2.1M72.3 107.4a2.65 2.65 0 0 0 3.9 1.4l.8-.7 .3-.7M72.3 109.5a2.65 2.65 0 0 0 3.9 1.4l.8-.7 .3-.7M72.8 103.3a2.8 2.8 0 0 1 4.3 .6 2.02 2.02 0 0 1-2.3 2 2.14 2.14 0 0 1-2.4-1.7zM72.8 103.3a2.7 2.7 0 0 1 4.3 .6 1.72 1.72 0 0 1-1.9 1.9 2.26 2.26 0 0 1-2.7-1.6z"/>
<path d="M72.9 107.9a3.2 3.2 0 0 0 3.8 0M72.9 110a3.2 3.2 0 0 0 3.8 0M72.9 112.1a3.2 3.2 0 0 0 3.8 0M72.9 105a2.09 2.09 0 0 1 3.5-.7l.3 .7M73 103.3a2.64 2.64 0 0 1 3.9 .5 1.61 1.61 0 0 1-1.7 2 2.03 2.03 0 0 1-2.6-1.7zM73.4 105.5a2.15 2.15 0 0 1 2.8 0M74.4 119.5a1.21 1.21 0 0 0-1.1 .9M74.4 119.5l.7 1.9M75.4 102.5a2.58 2.58 0 0 0-3.1 1.7v.1M75.4 102.5a2.04 2.04 0 0 1 1.9 1.8M77.3 111.7v10.1l-.3 .8-.9 .7M77.3 104.3a2.55 2.55 0 0 1-3.5 1.6l-1-.6-.4-.5-.1-.5"/>
<path d="M170.4 106l.9 1M171.3 107l.5 .9M171.8 107.9l.2 .5M172 108.4h.1M172.1 108.4l.4-.1 .3 .2M172.8 108.5l.6 .6M173.4 109.1l.5 .9M173.9 102.5l-.4 .3-3.1 3.2M173.9 102.5l-3.5 3.5M173.9 102.5l.9 .9M173.9 110l.2 .5M174.1 110.5h.1"/>
<path d="M174.2 110.5l.4-.1 .4 .2M174.8 103.4l.9 .5M174.8 103.4l-3.5 3.6M175 110.6l.5 .6M175.5 111.2l.6 .9M175.7 103.9l-3.9 4M175.7 103.9l.5 .2M176.1 112.1l.1 .5M176.2 112.6l.1 .1M176.2 104.1l.1 .1M176.2 104.1l-4.2 4.3M176.3 104.2l-.1 .4 .2 .4"/>
<path d="M176.3 104.2l-4.2 4.2M176.3 112.7l.4-.1 .4 .1M176.4 105l-3.6 3.5M176.4 105l.6 .5M177 105.5l.9 .6M177 105.5l-3.6 3.6M177.1 112.7l8.7 8.7M177.9 106.1l-4 3.9M177.9 106.1l.5 .1M178.4 106.2v.1M178.4 106.2l-4.3 4.3M178.4 106.3l-.1 .4 .2 .4"/>
<path d="M178.4 106.3l-4.2 4.2M178.5 107.1l-3.5 3.5M178.5 107.1l.6 .6M178.6 114.3l-1.1 6.1M179.1 107.7l.9 .5M179.1 107.7l-3.6 3.5M179.8 107.4l-.1 .7M179.8 101.8h10.8M179.8 107.4h10.8M179.8 101.8v5.6M180 108.2l-3.9 3.9M180 108.2l.5 .1"/>
<path d="M180.5 109h10.3M180.5 108.3v.2M180.5 108.3l-4.3 4.3M180.5 108.5v.4l.1 .3M180.5 108.5l-4.2 4.2M180.6 109.2l-3.5 3.5M180.6 109.2l10.8 10.8M181.4 117.1l.8 1.6 1.3 1.7M182.7 111.3a5.7 5.7 0 0 1 2.6 1.9l2.2 2.5 1.3 1.7M184 119.6l-.5 .8M190.6 107.4l.2 1.6M190.6 101.8h.8"/>
<path d="M190.6 107.4h.8M190.6 101.8v5.6M190.8 109l2.1 11.4M191.4 120l5.8 5.8M191.4 120l-3.3 3.3M191.4 107.4l.1 1.4M191.4 101.8v5.6M191.5 108.8l-.7 .2M191.5 108.8l2.2 11.5M266.7 107.9h9.5M53.9 129.1a6 6 0 0 1 1.5 5.2M53.9 129.1h23.7"/>
<path d="M54.6 125.2a2.5 2.5 0 0 0-.7 3.9M54.6 125.2h6.7M55.4 134.3h20.7M55.4 134.3l-1.8 9.6M58 120.4a7 7 0 0 1-3.4 4.8M58 120.4h3.8M61.3 125.2v.2M61.3 125.4l.1 .6M61.4 126h.1M61.4 126v.2M61.4 126.2l.6 .4M61.5 122.1l-.2 3.1"/>
<path d="M61.5 121.6v.5M61.7 120.4l-.2 1.2M61.7 120.4l.2 .2M61.8 120.4l.1 .2M61.8 120.4h-.1M61.8 124.9l-.1 .3-.4 .2M61.8 124.7l-.2 .4-.3 .1M61.8 121.8l-.3 .3M61.8 121.4l-.3 .2M61.8 121.4v4.3M61.8 125.7l-.4 .3M61.8 125.7v.1"/>
<path d="M61.8 125.8l.3 .1M61.8 125.8l.2 .8M61.8 125.8l-.4 .4M61.9 120.6l-.1 .8M61.9 120.6l.2 .1M61.9 120.6h.1M62.1 125.9l-.1 .7M62.1 125.6v.3M62.1 125.5v.1M62.1 125.6l-.3 .1M62.1 125.5l-.7 .5M62.1 125.6l1.3 .3"/>
<path d="M62.1 125.5h7.4M62.1 120.7v4.8M62.1 120.7h.1M62.1 120.7a6.3 6.3 0 0 0 7.3 0M62.3 120.4l-.3-.1-.2 .1M62.3 120.4l-.2 .3M62.3 120.4h.1M62.4 120.4l-.3 .3M62.4 120.4a5.1 5.1 0 0 0 6.8 0M62.4 120.4h6.8M63 122.7h.3M63 122.7v.1"/>
<path d="M63.4 125.9h-1.3M63.4 125.9l1.6 .1M63.4 122.2v.7l-.1-.5M63.4 122.2h.1M63.4 122.2l-.5 .6h.4M63.4 122.3l-.4 .4M63.4 122.3h.1M63.4 122.7h.1l-.1 .1M63.6 123.9h.3M63.6 123.9h.1M63.7 122.6l.3 .3M63.7 122.6v.3"/>
<path d="M63.7 122.4l-.1 .3M64 123.4v.7l-.1-.6-.3 .4M64 123.4l-.6 .5h.5M64 123.4h.1M64 123.5l-.1 .1M64 123.5h.1M64 122.2a.37 .37 0 0 0-.4 .4 .37 .37 0 0 0 .4 .3M64 122.2a.37 .37 0 0 1 .3 .4 .37 .37 0 0 1-.3 .3M64 122.2v.1M64 122.3l-.3 .3M64 122.3l.2 .3M64 122.9h.1"/>
<path d="M64 123.9h.1h-.1M64.1 124.9h.1M64.2 122.7l-.2 .2M64.2 122.4l.1 .3M64.2 122.6v.1M64.2 122.6v.3v-.2M64.3 124.8l-.2 .5v-.5l.1 .2M64.3 124.7v.1M64.3 124.7l-.1 .1M64.4 124v.1M64.5 122.4l.1 .1M64.5 122.4v.1"/>
<path d="M64.5 122.4h-.1M64.5 123.4l.3 .1v.1l-.4 .4M64.5 123.4l-.3 .2 .3-.2 .3 .2M64.5 123.4h.1M64.6 124.8l-.1 .2a.38 .38 0 0 0 .3 .3 .38 .38 0 0 0 .4-.2h-.1M64.6 125l-.1 .1M64.6 124.8v.4M64.6 123.8l-.4 .3h.7l-.5-.1M64.6 123.8v.1M64.6 125h.5M64.6 122.3l.2 .1M64.6 122.3l-.1 .1"/>
<path d="M64.6 122.5h.1M64.6 122.2a.17 .17 0 0 0-.2 .2 .17 .17 0 0 0 .2 .1M64.6 122.2h.1M64.6 122.2v.1M64.7 122.2h.2M64.7 122.2v.1M64.7 123.6l.1 .1M64.8 123.6l-.2 .2M64.8 123.6v.1M64.8 122.3v.1M64.8 122.4l-.2 .1M64.8 122.4v.1"/>
<path d="M64.8 122.3v.1l-.2 .1M64.8 125.2v.1M64.8 124.7l.3 .1M64.8 124.7l-.2 .1M64.8 124.7v.1M64.8 124.8l-.2 .2M64.8 124.8l.3 .2M64.9 122.2v.1M65 125.8v.2M65 125.8h1.6M65 125.8l-1.6 .1M65 126l-3 .6"/>
<path d="M65 126h1.5M65 122.8l.2 .1M65 122.8v.1M65 122.8h.1M65.1 125.1l-.3 .1M65.1 125.1v.1M65.1 125h.1M65.1 122.2l-.3 .1M65.1 122.2v.1M65.1 124.8l.1 .2h-.6l.2 .2M65.1 124.8l.1 .2M65.1 122.3h.1"/>
<path d="M65.2 122.7l.1 .1M65.2 122.7l-.2 .1M65.2 122.9h.1M65.2 122.6h-.1a.17 .17 0 0 0-.2 .2 .17 .17 0 0 0 .3 .1M65.2 122.6a.18 .18 0 0 1 .2 .2 .18 .18 0 0 1-.2 .1M65.2 122.6v.1M65.2 122.2h-.3M65.2 122.2l-.7 .8 .6-.8M65.2 122.2v.1M65.3 122.8h.1M65.3 122.8l-.1 .1M65.3 122.8v.1"/>
<path d="M65.4 123.4l.1 .7zM65.4 123.5h.1M65.4 124.9h.1M65.4 124.8l.3 .3M65.4 124.8l.3 .5M65.4 124.8v.1M65.4 124.9l.3 .4M65.7 125.3h.1M65.7 125.1v.2M65.7 123.6l.1 .7zM65.7 123.7h.1M65.8 124l.3 .1"/>
<path d="M65.9 124.8l-.2 .3M65.9 124.8l-.2 .5M65.9 124.8v.1M65.9 124.9h.1M65.9 122.2h.5l-.4 .1v.6zM65.9 122.3h.1M66 122.5h.4l-.4 .1M66.1 123.6a.22 .22 0 0 0-.3 .2 .22 .22 0 0 0 .3 .2M66.1 123.6l.3 .2M66.1 123.6h.1a.27 .27 0 0 1 .2 .3 .27 .27 0 0 1-.3 .2M66.1 123.6l-.3 .1M66.1 123.6h.1"/>
<path d="M66.1 124v.1M66.3 125.2v.1M66.3 123.8l.1 .1M66.4 123.8l-.3 .2M66.4 123.8v.2M66.5 126l3.1 .6M66.6 125.8l-.1 .2M66.6 125.8l1.6 .1M66.6 122.4l.1 .5zM66.6 122.5h.1M66.6 122.2v.1M66.6 123.7h.1"/>
<path d="M66.8 123.6l-.1 .1M66.8 123.6v.1M66.9 122.6l.2 .2 .3 .1M66.9 122.6l.1 .2M66.9 123.6l.2 .1v.4l.2-.4 .1-.1M66.9 123.6l-.1 .1-.2 .4v-.5l.1 .2M67 122.5l-.1 .2M67 123.6l.2 .1M67 123.6h-.2M67 123.6h.1M67 125h.3M67 125v.1"/>
<path d="M67.2 123.7v.1l-.1-.1M67.4 122.2a.39 .39 0 0 0-.5 .4 .39 .39 0 0 0 .5 .3M67.4 122.2a.39 .39 0 0 1 .5 .4 .39 .39 0 0 1-.5 .3M67.4 122.2v.1M67.4 122.3h.3l.1 .3M67.4 122.3l-.4 .1-.1 .2M67.4 122.9h.1M67.4 124.5v.8l-.1-.6-.3 .3M67.4 124.5l-.6 .6h.5M67.4 124.5h.1M67.4 124.7l-.1 .1M67.4 124.7h.1"/>
<path d="M67.4 125h.1l-.1 .1M67.5 123.6l.2 .1v.4l-.1-.4-.2-.1M67.5 123.6l-.3 .1M67.5 123.6h.1M67.6 123.7l.1 .3M67.8 122.5l.1 .1M67.8 122.6l-.1 .2-.3 .1M67.8 122.6v.2M68.2 125.9l-1.7 .1M68.2 125.9h1.3M68.2 122.9h.1M68.2 122.8v.1"/>
<path d="M68.4 122.3l.2 .1M68.4 122.2l.2 .1 .1 .2-.5 .3M68.4 122.2l-.3 .2 .3-.1M68.4 122.2v.1M68.4 122.6l-.4 .3h.7l-.5-.1M68.4 122.6v.1M68.6 122.4l.1 .1M68.6 122.4l-.2 .2M68.6 122.4v.1M69.2 120.4l.2 .3M69.2 120.4l.3-.1 .3 .1M69.2 120.4l.3 .3"/>
<path d="M69.2 120.4h.1M69.5 125.6v.3M69.5 125.5v.1M69.5 125.6l.3 .1M69.5 125.5l.3 .2M69.5 125.6l-1.3 .3M69.5 120.7v4.8M69.5 120.7h-.1M69.5 125.9l.1 .7M69.7 120.6l-.2 .1M69.7 120.6h.1M69.7 120.6l.1 .8"/>
<path d="M69.8 125.8l-.3 .1M69.8 125.8l-.2 .8M69.8 125.8l.4 .4M69.8 125.7l.4 .3M69.8 125.7v.1M69.8 125.7h.1M69.8 124.9l.1 .3 .3 .2M69.8 124.7l.1 .4 .4 .1M69.8 121.8l.3 .3M69.8 121.4l.3 .2M69.8 121.4v4.3M69.8 120.4h3.5"/>
<path d="M69.8 120.4l-.1 .2M69.8 120.4h.1M69.8 120.4l.3 1.2M70.1 121.6v.5M70.1 122.1l.2 3.1M70.2 126.2l-.6 .4M70.2 126v.2M70.2 126h.1M70.2 125.4v.6M70.3 125.2h6.7M70.3 125.2l-.1 .2M73.3 120.4l1.1 2.2"/>
<path d="M74.4 122.6l.1 .2M74.5 122.8a7 7 0 0 0 2.5 2.4M74.5 122.8l.1 .2M75.1 121.4l1 1.9M75.1 121.4a.99 .99 0 0 0-.7 1.2M76.1 123.3l-.4 .5v.5M76.1 123.3l.3 .5M76.1 134.3l1.8 9.6M76.4 123.8l.1 .4v.7M76.4 123.8l-.2 .4-.1 .4M77 125.2a2.5 2.5 0 0 1 .6 3.9M77.6 129.1a6 6 0 0 0-1.5 5.2"/>
<path d="M173.3 126a2.5 2.5 0 0 0 .2 3.1M173.3 126h.1M173.3 126v.4l.2 .2M173.3 125.8v.2M173.3 125.8v.1M173.3 125.9v.1M173.3 125.9h.1M173.3 125.6l.3 .1M173.3 125.6l.1 .3M173.4 125.9l.1 .7M173.4 125.5l.2 .2M173.4 125.5l-.1 .1"/>
<path d="M173.5 129.1a6 6 0 0 1 1.4 5.2M173.5 129.1h22.8M173.6 125.8l.3 .4M173.6 125.8l-.1 .8M173.6 125.8l-.2 .1M173.6 125.7l.4 .3M173.6 125.7v.1M173.6 125.7l.5 .3M173.6 125.7h.1M173.9 126.2l-.4 .4M174.1 126l-.2 .2M174.5 124.9l.3 .5"/>
<path d="M174.5 124.9l-.9 .8M174.7 124.7l.3 .5M174.7 124.7l-.2 .2M174.8 125.4l-.7 .6M174.9 134.3h20.6M174.9 134.3l-1.7 9.6M175 125.2h13.4M175 125.2l-.2 .2M177.1 121.7h.1M177.5 120.4l-.4 1.3M177.5 120.4h.8M177.7 121.8a7.1 7.1 0 0 1-3 2.9"/>
<path d="M177.7 121.8l.5 .3M177.9 121.4l.5 .2M177.9 121.4l-.2 .4M177.9 121.4l-3.4 3.5M178.2 122.1a7.6 7.6 0 0 1-3.2 3.1M178.2 120.7l-4.8 4.8M178.3 120.4l-.1 .3M178.3 120.4l-1.2 1.3M178.3 120.4l.2-.1 .1 .1M178.3 120.4h.1M178.4 121.6l-.2 .5M178.4 120.6l-.5 .8"/>
<path d="M178.4 120.6l-.2 .1M178.4 120.6h.1M178.6 120.4h4.9M178.6 120.4l-.2 .2M178.6 120.4h.1M178.6 120.4l-.2 1.2M183.5 120.4l1.6 2.2M185.1 122.6l1.2 1.2 1.1 .9M185.8 121.4l2.3 1.9M185.8 121.4a1.5 1.5 0 0 1-.7 1.2M187.4 124.7l1 .5M188.1 123.3a1.99 1.99 0 0 1-.7 1.4"/>
<path d="M188.1 123.3l.9 .5M188.4 125.2a22.4 22.4 0 0 1 7.6 3.4l.3 .5M189 123.8l3.5 1.9a9.5 9.5 0 0 1 3.9 3.1v.2M189 123.8l-.2 .8-.4 .6M191.8 120.4h1.1M192.9 120.4l.6 1.7M193.7 120.3l-.8 .1M193.7 120.3a6.2 6.2 0 0 0 2.7 4M195.5 134.3l1.5 7.9M196.3 129.1v.4h.4M196.3 134.1l-.8 .2M196.3 134.1l1.5 7.9-.8 .2"/>
<path d="M196.4 124.3l-.3 .4M196.4 124.3h.1M196.4 129l.1 .3 .3 .1M196.4 129l-.1 .1M196.4 124.3l.8 .4 .6 .6-.6 .5M196.4 124.3l-.2 .5M196.7 129.5a6 6 0 0 0-1.2 4.8M196.7 129.5l.6 .5M196.8 129.4l.5 .6M196.8 129.4l-.1 .1M197.2 125.8l.4 .6 .2 .7M197.2 129l.6 .5-.5 .5"/>
<path d="M197.2 129l-.4 .4M197.3 130a5.2 5.2 0 0 0-1 4.1M197.3 130h.1M197.8 127.1v.6M197.8 127.7l-.2 .7-.4 .6M197.8 127.7v.1M197.8 127v.1M53.3 147.8v.2h25v-.2M53.3 147.8h25M53.6 143.9l-.3 3.9M53.6 143.9h24.3M77.9 143.9l.4 3.9"/>
<path d="M172.8 147.8v.2h25M172.8 147.8h25M173.2 143.9l-.4 3.9M173.2 143.9h24.2M197 142.2l.4 1.7M197.4 143.9l.4 3.9M197.8 147.8h.1M197.8 148h.1M197.8 143.7l-.4 .2M139.7 203.2v9.5"/>
<circle cx="65.8" cy="37.8" r="11.5"/>
<circle cx="65.8" cy="37.8" r="9.2"/>
<circle cx="65.8" cy="37.8" r=".91"/>
<circle cx="65.8" cy="37.8" r="6.4"/>
<circle cx="65.8" cy="37.8" r="9.4"/>
<circle cx="65.8" cy="37.8" r="11.6"/>
<circle cx="65.8" cy="37.8" r="8.5"/>
<circle cx="65.8" cy="37.8" r="3.9"/>
<circle cx="65.8" cy="37.8" r="11.9"/>
<circle cx="65.8" cy="37.8" r="9.8"/>
<circle cx="65.8" cy="37.8" r="6.3"/>
<circle cx="65.8" cy="37.8" r="12.1"/>
<circle cx="65.8" cy="37.8" r="10"/>
<circle cx="65.8" cy="37.8" r="4.3"/>
<circle cx="65.8" cy="37.8" r=".61"/>
<circle cx="65.8" cy="37.8" r="12"/>
</g>
<g fill="none" stroke="#c0c0c0" stroke-width=".2">
<path d="M68.4 159.7h50.2M93.7 153.3v44.9M118.6 153.3v49.9M118.6 157.2h34.9M153.5 153.3v49.9M153.5 158.1h43.1M168.9 153.3v28.6M184.5 153.3v28.6M196.6 153.3v49.9M266.7 153.3h-198.3v49.9M68.4 178.7h50.2M68.4 172.4h50.2"/>
<path d="M68.4 166h50.2M118.6 177.7h35.1M153.5 167.6h43.1M153.5 162.8h43.1M153.5 172.4h43.1M153.5 177.1h43.1M196.6 162.6h70.1M68.4 198.2h85.1M68.4 185.1h50.2M68.4 191.4h50.2M118.6 191.4h34.9M118.6 184.6h35.1"/>
<path d="M153.7 181.9h42.9M196.6 197.8h70.1M196.6 184.9h70.1M206.7 184.9v12.9M217.5 197.8v5.4M242.2 197.8v5.4M252.2 184.9v12.9"/>
</g>
<path d="M139.7 3.2v9.5M3.2 107.9h9.5M266.7 107.9h9.5M139.7 203.2v9.5" fill="none" stroke="#c0c0c0" stroke-width=".25"/>
<path d="M12.7 12.7h254v190.5h-254z" fill="none" stroke="#c0c0c0" stroke-width=".5"/>
<g font-size="8.5">
<text x="203" y="174.2">FiO2-40 venturi</text>
<text x="221.4" y="182.3">valve</text>
<text x="198.9" y="195.5">A</text>
<text x="257.4" y="195.4">4</text>
</g>
<g font-size="8.1">
<text x="67.6" y="9.7">2</text>
<text x="207.3" y="9.7">1</text>
<text x="4.4" y="57">B</text>
<text x="270.4" y="57">B</text>
<text x="3.7" y="164.9">A</text>
<text x="269.7" y="164.9">A</text>
<text x="67.6" y="212.2">2</text>
<text x="207.3" y="212.2">1</text>
</g>
<text font-size="6.9" x="204.5" y="160.1">Helpful Engineering</text>
<g font-size="3.4">
<text x="197.8" y="166">TITLE:</text>
<text x="198.7" y="188.1">SIZE</text>
<text x="207.5" y="188.1">DWG. NO.</text>
<text x="256.5" y="188.2">REV</text>
<text x="198.8" y="201.7">SCALE: 1:1</text>
<text x="217.7" y="201.8">WEIGHT:</text>
<text x="244.5" y="201.7">SHEET 1 OF 6</text>
</g>
<g font-size="2.5">
<text x="170.6" y="161.4">Filip Kober</text>
<text x="170.6" y="166.2">Burhan Q</text>
</g>
<text font-size="2.4" x="119.8" y="156.2">UNLESS OTHERWISE SPECIFIED:</text>
<g font-size="2.2">
<text x="119.5" y="161.8">DIMENSIONS ARE IN INCHES</text>
<text x="154.8" y="161.4">Design from</text>
<text x="173.2" y="156.6">NAME</text>
<text x="187.9" y="156.7">DATE</text>
<text x="119.5" y="164.4">TOLERANCES:</text>
<text x="119.5" y="167.1">FRACTIONAL</text>
<text x="154.9" y="166.3">Drawn by</text>
<text x="119.5" y="169.7">ANGULAR: MACH</text>
<text x="119.5" y="172.4">TWO PLACE DECIMAL</text>
<text x="142.5" y="169.7">BEND</text>
<text x="154.8" y="171">ENG APPR.</text>
<text x="119.5" y="175">THREE PLACE DECIMAL</text>
<text x="154.9" y="175.7">MFG APPR.</text>
<text x="154.9" y="180.4">Q.A.</text>
<text x="154.9" y="184.6">COMMENTS:</text>
</g>
<g font-size="2.1">
<text x="75.5" y="195.7">NEXT ASSY</text>
<text x="100.9" y="195.7">USED ON</text>
<text x="86.9" y="201.5">APPLICATION</text>
<text x="123.1" y="201.6">DO NOT SCALE DRAWING</text>
</g>
<g font-size="2">
<text x="119.2" y="180.6">INTERPRET GEOMETRIC</text>
<text x="119.2" y="183.1">TOLERANCING PER:</text>
<text x="119.1" y="186.7">MATERIAL</text>
<text x="119.1" y="193.5">FINISH</text>
</g>
</svg>
